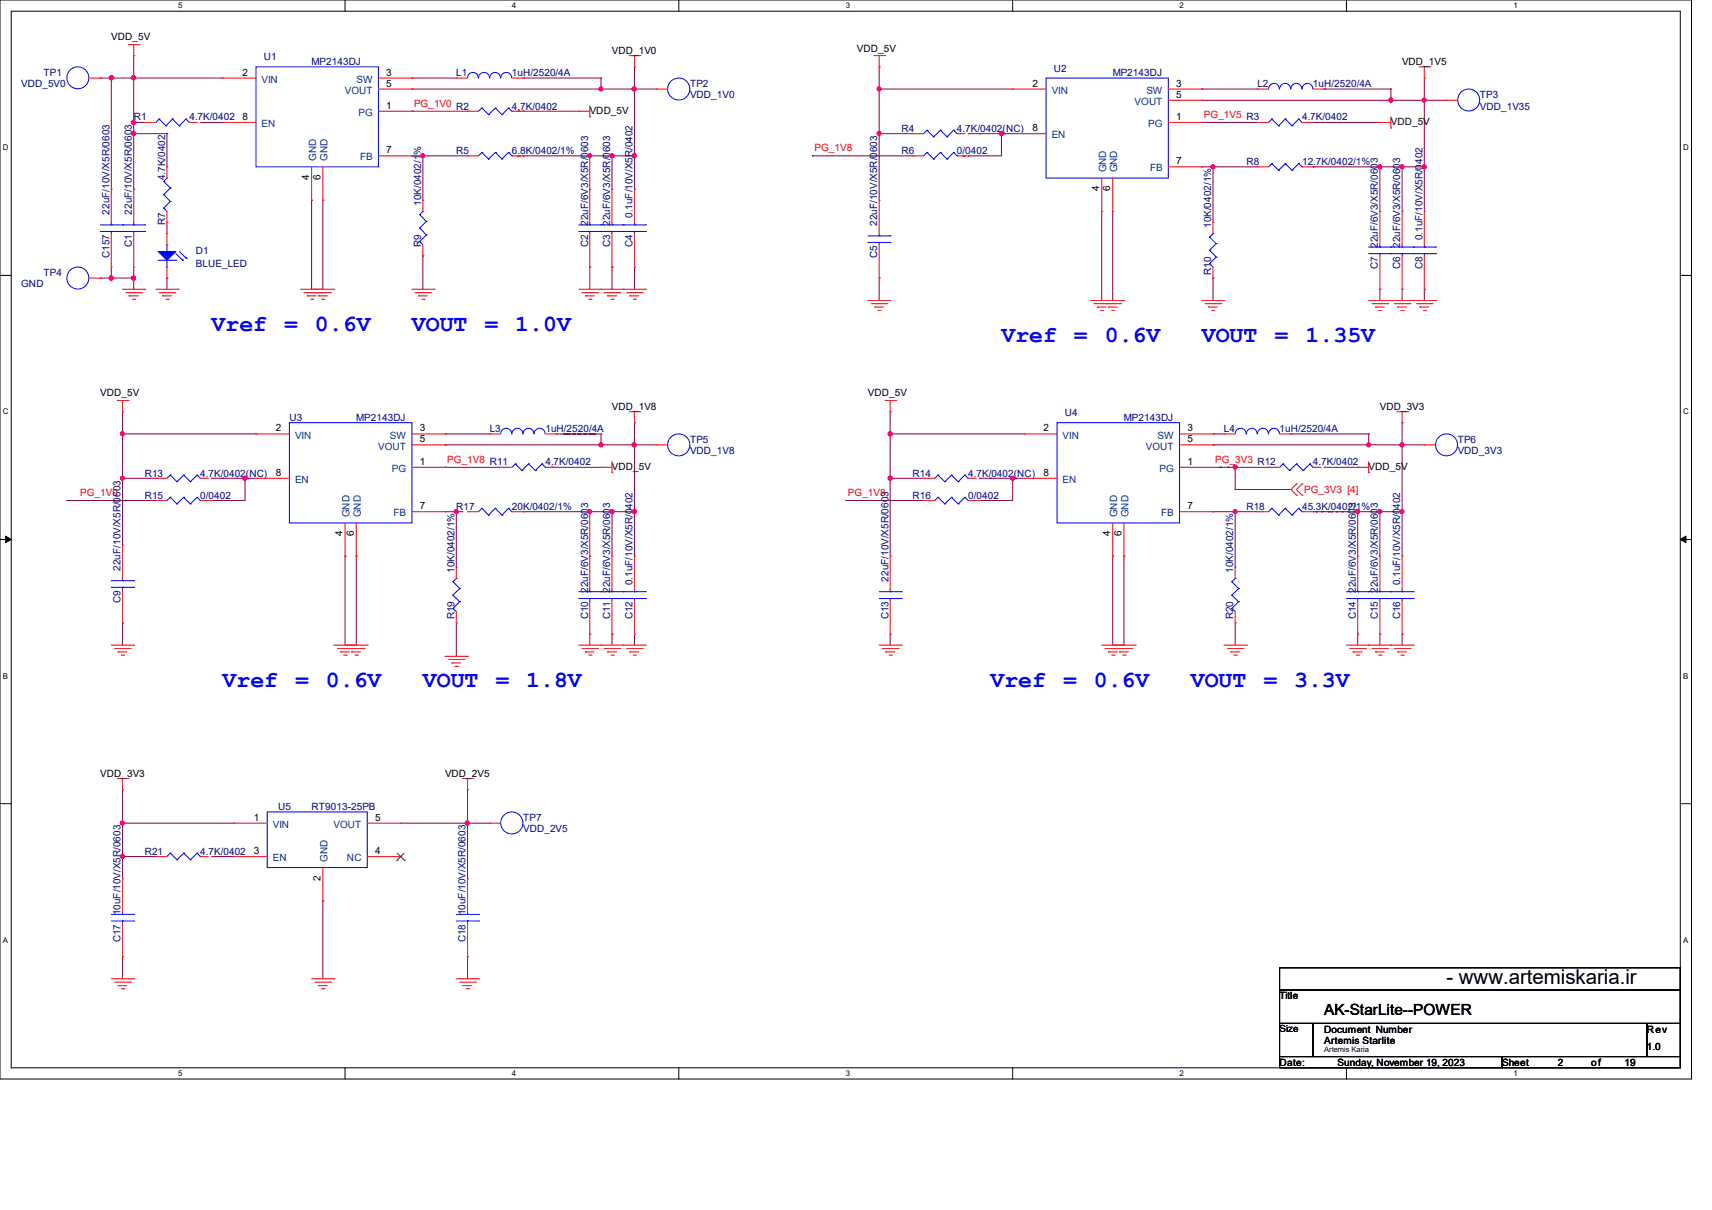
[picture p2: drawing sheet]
<svg xmlns="http://www.w3.org/2000/svg" width="297mm" height="210mm" viewBox="0 0 297 210" stroke-linecap="round" stroke-linejoin="round" font-family="sans-serif">
<path d="M0 0h293.5v187.3h-293.5zM1.9 1.9h289.6v183.4h-289.6z" fill="none" stroke="#000" stroke-width=".17"/>
<g fill="#fff">
<path d="M30.9 .2h.8v1.5h-.8z"/>
<path d="M30.9 185.5h.8v1.6h-.8z"/>
</g>
<path d="M59.9 0v1.9M59.9 185.3v2" fill="none" stroke="#000" stroke-width=".17"/>
<g fill="#fff">
<path d="M88.8 .2h.8v1.5h-.8z"/>
<path d="M88.8 185.5h.8v1.6h-.8z"/>
</g>
<path d="M117.8 0v1.9M117.8 185.3v2" fill="none" stroke="#000" stroke-width=".17"/>
<g fill="#fff">
<path d="M146.7 .2h.8v1.5h-.8z"/>
<path d="M146.7 185.5h.8v1.6h-.8z"/>
</g>
<path d="M175.7 0v1.9M175.7 185.3v2" fill="none" stroke="#000" stroke-width=".17"/>
<g fill="#fff">
<path d="M204.6 .2h.8v1.5h-.8z"/>
<path d="M204.6 185.5h.8v1.6h-.8z"/>
</g>
<path d="M233.6 0v1.9M233.6 185.3v2" fill="none" stroke="#000" stroke-width=".17"/>
<g fill="#fff">
<path d="M262.6 .2h.7v1.5h-.7z"/>
<path d="M262.6 185.5h.7v1.6h-.7z"/>
<path d="M.5 24.8h1v1.6h-1z"/>
<path d="M292 24.8h1v1.6h-1z"/>
<path d="M.5 70.7h1v1.5h-1z"/>
<path d="M292 70.7h1v1.5h-1z"/>
</g>
<path d="M0 47.8h1.9M291.5 47.8h2" fill="none" stroke="#000" stroke-width=".17"/>
<g fill="#fff">
<path d="M.5 116.5h.9v1.6h-.9z"/>
<path d="M292 116.5h.9v1.6h-.9z"/>
</g>
<path d="M0 93.6h1.9M291.5 93.6h2" fill="none" stroke="#000" stroke-width=".17"/>
<path d="M1 93l.9 .6-.9 .6zM291.5 93.6l1-.6v1.2z" fill="#000" stroke="#000" stroke-width=".17"/>
<g fill="#fff">
<path d="M.5 162.4h.9v1.5h-.9z"/>
<path d="M292 162.4h.9v1.5h-.9z"/>
</g>
<path d="M0 139.5h1.9M291.5 139.5h2M222 168h69.5v3.8h-69.5zM222 171.8h69.5v5.8h-69.5zM222 177.6h5.8v5.8h-5.8zM227.8 177.6h57.9v5.8h-57.9zM285.7 177.6h5.8v5.8h-5.8zM222 183.4h38.6v1.9h-38.6zM260.6 183.4h30.9v1.9h-30.9z" fill="none" stroke="#000" stroke-width=".17"/>
<g fill="none" stroke="#800040" stroke-width=".17">
<path d="M17.4 13.5h21.2M19.3 13.5h.1M19.3 13.5v19.4M23.2 13.5h.1M23.2 9.7h.1M23.2 9.7v23.2M71.5 19.3h.1M71.5 13.5h.1M71.5 15.5h.1M71.5 13.5h7.7M71.5 15.5h42.4M71.5 19.3h9.6"/>
<path d="M90.8 19.3h.1M90.8 13.5h.1M90.8 13.5h13.5M90.8 19.3h9.6M104.3 15.5h.1M104.3 13.5h.1M104.3 13.5v2M110.1 11.6h.1M110.1 15.5h.1M110.1 11.6v21.3M152.5 15.5h.1M152.5 11.6h.1"/>
<path d="M152.5 15.5h23.2M152.5 11.6v23.2M208.5 15.5h.1M208.5 17.4h.1M208.5 15.5h9.6M208.5 17.4h42.5M229.7 15.5h.1M229.7 15.5h11.6M241.3 17.4h.1M241.3 15.5h.1M241.3 15.5v1.9M247.1 13.5h.1"/>
<path d="M247.1 17.4h.1M247.1 13.5v23.2M23.2 21.3h.1M23.2 23.2h.1M23.2 32.9h.1M23.2 23.2h5.8M23.2 21.3h1.9M29 38.6h.1M29 23.2h.1M29 23.2v5.8M29 38.6v2M34.8 21.3h.1"/>
<path d="M34.8 21.3h3.8M54.1 34.8h.1M54.1 34.8v15.4M56 34.8h.1M56 34.8v15.4M71.5 27.1h.1M71.5 27.1h9.6M73.4 27.1h.1M73.4 27.1v7.7M90.8 27.1h.1M90.8 27.1h19.3M102.3 27.1h.1"/>
<path d="M102.3 27.1v5.8M106.2 27.1h.1M106.2 27.1v5.8M110.1 27.1h.1M140.9 27.1h.1M140.9 27.1h17.4M152.5 23.2h.1M152.5 23.2h5.8M168 23.2h.1M168 27.1h.1M168 23.2h7.6M173.7 23.2h.1"/>
<path d="M173.7 23.2v3.9h-5.7M191.1 36.7h.1M191.1 36.7v15.5M193 36.7h.1M193 36.7v15.5M208.5 29h.1M208.5 21.3h.1M208.5 29h9.6M208.5 21.3h9.6M210.4 29h.1M210.4 29v9.6M227.8 29h.1"/>
<path d="M227.8 21.3h.1M227.8 29h19.3M227.8 21.3h11.6M239.4 29h.1M239.4 29v7.7M243.2 29h.1M243.2 29v7.7M247.1 29h.1M17.4 48.3h5.8M19.3 48.3h.1M19.3 46.4v1.9M23.2 48.3h.1"/>
<path d="M23.2 50.2h.1M23.2 46.4v3.8M29 48.3h.1M29 48.3v1.9M73.4 44.4h.1M73.4 44.4v5.8M102.3 46.4h.1M102.3 46.4v3.8M106.2 46.4h.1M106.2 46.4v3.8M110.1 46.4h.1M110.1 46.4v3.8"/>
<path d="M152.5 48.3h.1M152.5 48.3v3.9M210.4 48.3h.1M210.4 48.3v3.9M239.4 50.2h.1M239.4 50.2v2M243.2 50.2h.1M243.2 50.2v2M247.1 50.2h.1M247.1 50.2v2M21.3 75.3h.1M21.3 71.5h.1"/>
<path d="M21.3 75.3h23.1M21.3 71.5v23.1M77.2 77.2h.1M77.2 75.3h.1M77.2 75.3h7.8M77.2 77.2h36.7M96.5 75.3h.1M96.5 75.3h7.8M104.3 77.2h.1M104.3 75.3h.1M104.3 75.3v1.9M110.1 73.4h.1"/>
<path d="M110.1 77.2h.1M110.1 73.4v23.1M154.4 75.3h.1M154.4 71.5h.1M154.4 75.3h23.2M154.4 71.5v25M210.4 75.3h.1M210.4 77.2h.1M210.4 75.3h1.9M210.4 77.2h36.7M223.9 75.3h.1M223.9 75.3h13.5"/>
<path d="M237.4 77.2h.1M237.4 75.3h.1M237.4 75.3v1.9M243.2 73.4h.1M243.2 77.2h.1M243.2 73.4v23.1M11.6 86.9h.1M11.6 86.9h15.5M21.3 83h.1M21.3 83h5.8M36.7 86.9h.1M36.7 83h.1"/>
<path d="M36.7 83h7.7M42.5 83h.1M42.5 83v3.9h-5.8M59.9 96.5h.1M59.9 96.5v15.5M61.8 96.5h.1M61.8 96.5v15.5M77.2 88.8h.1M77.2 81.1h.1M77.2 88.8h3.2M77.2 81.1h9.7M79.2 88.8h.1"/>
<path d="M79.2 88.8v9.7M90.8 88.8h.1M90.8 88.8h19.3M96.5 81.1h.1M96.5 81.1h7.8M102.3 88.8h.1M102.3 88.8v7.7M106.2 88.8h.1M106.2 88.8v7.7M110.1 88.8h.1M146.7 86.9h.1M146.7 86.9h13.5"/>
<path d="M154.4 83h.1M154.4 83h5.8M169.9 86.9h.1M169.9 83h.1M169.9 83h7.6M175.7 83h.1M175.7 83v3.9h-5.8M193 96.5h.1M193 96.5v15.5M195 96.5h.1M195 96.5v15.5M210.4 88.8h.1"/>
<path d="M210.4 81.1h3.9M210.4 88.8h7.7M214.3 88.8h.1M214.3 81.1h.1M214.3 85h.1M214.3 81.1v3.9M214.3 88.8v9.7M214.3 81.1h5.8M214.3 85h9.6M220.1 81.1h.1M223.9 85h.1M227.8 88.8h.1"/>
<path d="M227.8 88.8h7.7M229.7 81.1h.1M229.7 81.1h6M235.5 88.8h.1M235.5 88.8h7.7M235.5 88.8v7.7M239.4 88.8h.1M239.4 88.8v7.7M243.2 88.8h.1M21.3 108.1h.1M21.3 108.1v3.9M79.2 108.1h.1"/>
<path d="M79.2 108.1v5.8M102.3 110.1h.1M102.3 110.1v1.9M106.2 110.1h.1M106.2 110.1v1.9M110.1 110.1h.1M110.1 110.1v1.9M154.4 110.1h.1M154.4 110.1v1.9M214.3 108.1h.1M214.3 108.1v3.9M235.5 110.1h.1"/>
<path d="M235.5 110.1v1.9M239.4 110.1h.1M239.4 110.1v1.9M243.2 110.1h.1M243.2 110.1v1.9M21.3 137.1h.1M21.3 137.1v15.4M81.1 137.1h.1M81.1 137.1v15.4M21.3 148.7h.1M21.3 142.9h.1M21.3 148.7h5.8"/>
<path d="M21.3 142.9h19.3M27.1 148.7h.1M36.7 148.7h3.9M40.6 148.7h.1M56 156.4h.1M56 156.4v13.5M69.5 142.9h15.5M81.1 142.9h.1M21.3 166h.1M21.3 166v3.9M81.1 166h.1M81.1 166v3.9"/>
</g>
<g fill="#f0f" stroke="#f0f" stroke-width=".17">
<circle cx="23.2" cy="13.5" r=".38"/>
<circle cx="23.2" cy="21.2" r=".38"/>
<circle cx="73.3" cy="27" r=".36"/>
<circle cx="110" cy="27" r=".38"/>
<circle cx="102.3" cy="27" r=".36"/>
<circle cx="106.2" cy="27" r=".38"/>
<circle cx="104.2" cy="15.4" r=".36"/>
<circle cx="154.4" cy="75.3" r=".38"/>
<circle cx="214.3" cy="88.8" r=".36"/>
<circle cx="243.2" cy="77.2" r=".36"/>
<circle cx="243.2" cy="88.8" r=".36"/>
<circle cx="154.4" cy="83" r=".38"/>
<circle cx="239.4" cy="88.8" r=".36"/>
<circle cx="237.4" cy="77.2" r=".36"/>
<circle cx="175.7" cy="83" r=".36"/>
<circle cx="21.2" cy="83" r=".36"/>
<circle cx="21.2" cy="75.3" r=".36"/>
<circle cx="79.1" cy="88.8" r=".36"/>
<circle cx="110" cy="88.8" r=".38"/>
<circle cx="106.2" cy="88.8" r=".38"/>
<circle cx="104.2" cy="77.2" r=".36"/>
<circle cx="42.5" cy="83" r=".38"/>
<circle cx="152.5" cy="15.4" r=".36"/>
<circle cx="210.4" cy="29" r=".36"/>
<circle cx="247.1" cy="29" r=".36"/>
<circle cx="247.1" cy="17.4" r=".36"/>
<circle cx="243.2" cy="29" r=".36"/>
<circle cx="152.5" cy="23.2" r=".36"/>
<circle cx="239.4" cy="29" r=".36"/>
<circle cx="241.3" cy="17.4" r=".38"/>
<circle cx="173.7" cy="23.2" r=".38"/>
<circle cx="102.3" cy="88.8" r=".36"/>
<circle cx="235.5" cy="88.8" r=".38"/>
<circle cx="21.2" cy="148.6" r=".36"/>
<circle cx="21.2" cy="142.9" r=".36"/>
<circle cx="81.1" cy="142.9" r=".38"/>
<circle cx="110" cy="15.4" r=".38"/>
<circle cx="110" cy="77.2" r=".38"/>
<circle cx="23.2" cy="48.3" r=".38"/>
<circle cx="214.3" cy="81.1" r=".36"/>
<circle cx="23.2" cy="23.2" r=".38"/>
<circle cx="19.3" cy="48.3" r=".38"/>
<circle cx="19.3" cy="13.5" r=".38"/>
</g>
<g fill="none" stroke="#f00" stroke-width=".17">
<path d="M15.5 13.5h1.9M17.4 13.5h.1M22.2 7.7h1.9M23.2 9.7h.1M23.2 7.7v2M24.1 7.7h.1M38.6 13.5h.1M38.6 13.5h5.8M65.7 19.3h5.8M65.7 15.5h5.8M65.7 13.5h5.8M71.5 19.3h.1"/>
<path d="M71.5 13.5h.1M71.5 15.5h.1M79.2 13.5h1.9M79.2 13.5h.1M81.1 19.3h.1M81.1 19.3h1.9M88.8 19.3h2M88.8 13.5h2M90.8 19.3h.1M90.8 13.5h.1M100.4 19.3h.1M100.4 19.3h1.9"/>
<path d="M102.3 18.4v1.9M109.1 9.7h1.9M110.1 11.6h.1M110.1 9.7v1.9M111 9.7h.1M113.9 15.5h.1M113.9 15.5h1.9M151.6 9.7h1.9M152.5 11.6h.1M152.5 9.7v1.9M153.5 9.7h.1M175.7 15.5h.1"/>
<path d="M175.7 15.5h5.8M202.7 15.5h5.8M202.7 17.4h5.8M208.5 15.5h.1M208.5 17.4h.1M218.1 15.5h2M218.1 15.5h.1M227.8 15.5h1.9M229.7 15.5h.1M246.1 11.6h2M247.1 13.5h.1M247.1 11.6v1.9"/>
<path d="M248.1 11.6h.1M251 17.4h.1M251 17.4h1.9M19.3 32.9h.1M19.3 32.9v5.7M23.2 32.9h.1M23.2 32.9v5.7M25.1 21.3h.1M25.1 21.3h2M29 38.6h.1M29 29h.1M29 29v1.9"/>
<path d="M29 36.7v1.9M32.9 21.3h1.4M34.8 21.3h.1M38.6 21.3h.1M38.6 21.3h5.8M54.1 34.8h.1M54.1 29v5.8M56 34.8h.1M56 29v5.8M65.7 27.1h5.8M71.5 27.1h.1M73.4 34.8h.1"/>
<path d="M73.4 34.8v1.9M81.1 27.1h.1M81.1 27.1h1.9M88.8 27.1h2M90.8 27.1h.1M102.3 20.3h.1M102.3 32.9h.1M102.3 32.9v5.7M106.2 32.9h.1M106.2 32.9v5.7M110.1 32.9h.1M110.1 32.9v5.7"/>
<path d="M152.5 34.8h.1M152.5 34.8v5.8M158.3 23.2h.1M158.3 27.1h.1M158.3 23.2h1.9M158.3 27.1h1.9M166 23.2h1.5M166 27.1h2M168 23.2h.1M168 27.1h.1M175.7 23.2h.1M175.7 23.2h5.8"/>
<path d="M191.1 36.7h.1M191.1 30.9v5.8M193 36.7h.1M193 30.9v5.8M202.7 21.3h5.8M202.7 29h5.8M208.5 21.3h.1M208.5 29h.1M210.4 38.6h.1M210.4 38.6v2M218.1 29h.1M218.1 21.3h.1"/>
<path d="M218.1 21.3h2M218.1 29h2M225.9 29h1.9M225.9 21.3h1.9M227.8 29h.1M227.8 21.3h.1M239.4 21.3h.1M239.4 36.7h.1M239.4 21.3h1.9M239.4 36.7v5.8M241.3 22.2h.1M241.3 20.3v1.9"/>
<path d="M243.2 36.7h.1M243.2 36.7v5.8M247.1 36.7h.1M247.1 36.7v5.8M15.5 48.3h1.9M17.4 48.3h.1M19.3 46.4h.1M19.3 40.6v5.8M21.3 50.2h3.8M21.8 50.8h2.8M22.4 51.4h.1M22.4 51.4h1.6"/>
<path d="M23 51.9h.4M23.2 46.4h.1M23.2 40.6v5.8M23.4 51.9h.1M24.6 50.8h.1M25.1 50.2h.1M27.1 50.2h3.8M27.6 50.8h2.7M28.2 51.4h.1M28.2 51.4h1.6M28.8 51.9h.4M29 48.3h.1"/>
<path d="M29 40.6h.1M29 40.6v1.9M29 46.4v1.9M29.2 51.9h.1M30.3 50.8h.1M30.9 50.2h.1M52.2 50.2h5.7M52.7 50.8h4.7M53.3 51.4h.1M53.3 51.4h1.5M53.9 51.9h.4M54.3 51.9h.1"/>
<path d="M55.2 51.4h.1M55.2 51.4h1.6M55.4 50.8h.1M55.8 51.9h.4M56 50.2h.1M56.2 51.9h.1M57.4 50.8h.1M57.9 50.2h.1M71.5 50.2h3.8M72 50.8h2.7M72.6 51.4h.1M72.6 51.4h1.5"/>
<path d="M73.2 51.9h.4M73.4 44.4h.1M73.4 42.5v1.9M73.6 51.9h.1M74.7 50.8h.1M75.3 50.2h.1M100.4 50.2h11.6M101 50.8h2.7M101.6 51.4h.1M101.6 51.4h1.5M102.2 51.9h.3M102.3 46.4h.1"/>
<path d="M102.3 40.6v5.8M102.5 51.9h.1M103.7 50.8h.1M104.3 50.2h.1M104.8 50.8h2.7M105.4 51.4h.1M105.4 51.4h1.6M106 51.9h.4M106.2 46.4h.1M106.2 40.6v5.8M106.4 51.9h.1M107.5 50.8h.1"/>
<path d="M108.1 50.2h.1M108.7 50.8h2.7M109.3 51.4h.1M109.3 51.4h1.5M109.9 51.9h.3M110.1 46.4h.1M110.1 40.6v5.8M110.2 51.9h.1M111.4 50.8h.1M112 50.2h.1M150.6 52.2h3.8M151.2 52.7h2.7"/>
<path d="M151.8 53.3h.1M151.8 53.3h1.5M152.3 53.9h.4M152.5 48.3h.1M152.5 42.5v5.8M152.7 53.9h.1M153.9 52.7h.1M154.4 52.2h.1M189.2 52.2h5.8M189.8 52.7h4.6M190.4 53.3h.1M190.4 53.3h1.5"/>
<path d="M190.9 53.9h.4M191.3 53.9h.1M192.3 53.3h.1M192.3 53.3h1.5M192.5 52.7h.1M192.9 53.9h.4M193 52.2h.1M193.3 53.9h.1M194.4 52.7h.1M195 52.2h.1M208.5 52.2h3.8M209.1 52.7h2.7"/>
<path d="M209.7 53.3h.1M209.7 53.3h1.5M210.2 53.9h.4M210.4 48.3h.1M210.4 46.4v1.9M210.6 53.9h.1M211.8 52.7h.1M212.3 52.2h.1M237.4 52.2h11.6M238 52.7h2.7M238.6 53.3h.1M238.6 53.3h1.6"/>
<path d="M239.2 53.9h.4M239.4 50.2h.1M239.4 44.4v5.8M239.6 53.9h.1M240.7 52.7h.1M241.3 52.2h.1M241.9 52.7h2.7M242.5 53.3h.1M242.5 53.3h1.5M243 53.9h.5M243.2 50.2h.1M243.2 44.4v5.8"/>
<path d="M243.5 53.9h.1M244.6 52.7h.1M245.2 52.2h.1M245.7 52.7h2.8M246.3 53.3h.1M246.3 53.3h1.6M246.9 53.9h.4M247.1 50.2h.1M247.1 44.4v5.8M247.3 53.9h.1M248.5 52.7h.1M249 52.2h.1"/>
<path d="M20.3 69.5h1.9M21.3 71.5h.1M21.3 69.5v2M22.2 69.5h.1M44.4 75.3h.1M44.4 75.3h5.8M71.5 75.3h5.7M71.5 77.2h5.7M77.2 75.3h.1M77.2 77.2h.1M85 75.3h1.9M85 75.3h.1"/>
<path d="M94.6 75.3h2M96.5 75.3h.1M109.1 71.5h1.9M110.1 73.4h.1M110.1 71.5v1.9M111 71.5h.1M113.9 77.2h.1M113.9 77.2h1.9M153.5 69.5h1.9M154.4 71.5h.1M154.4 69.5v2M155.4 69.5h.1"/>
<path d="M177.6 75.3h.1M177.6 75.3h5.8M204.6 75.3h5.8M204.6 77.2h5.8M210.4 75.3h.1M210.4 77.2h.1M212.3 75.3h2M212.3 75.3h.1M222 75.3h1.9M223.9 75.3h.1M242.3 71.5h1.9M243.2 73.4h.1"/>
<path d="M243.2 71.5v1.9M244.2 71.5h.1M247.1 77.2h.1M247.1 77.2h1.9M21.3 94.6h.1M21.3 94.6v5.8M27.1 83h1.9M27.1 83h.1M27.1 86.9h1.9M27.1 86.9h.1M34.8 83h1.4M34.8 86.9h1.9"/>
<path d="M36.7 83h.1M36.7 86.9h.1M44.4 83h.1M44.4 83h5.8M59.9 96.5h.1M59.9 90.8v5.7M61.8 96.5h.1M61.8 90.8v5.7M71.5 81.1h5.7M71.5 88.8h5.7M77.2 81.1h.1M77.2 88.8h.1"/>
<path d="M79.2 98.5h.1M79.2 98.5v1.9M81.1 88.8h1.9M81.1 88.8h.1M86.9 81.1h1.9M86.9 81.1h.1M88.8 88.8h2M90.8 88.8h.1M94.6 81.1h1.9M96.5 81.1h.1M102.3 96.5h.1M102.3 96.5v5.8"/>
<path d="M104.3 81.1h.1M104.3 81.1h1.9M106.2 82h.1M106.2 96.5h.1M106.2 80.1v1.9M106.2 96.5v5.8M110.1 96.5h.1M110.1 96.5v5.8M154.4 96.5h.1M154.4 96.5v5.8M160.2 83h2M160.2 83h.1"/>
<path d="M160.2 86.9h2M160.2 86.9h.1M168 83h1.4M168 86.9h1.9M169.9 83h.1M169.9 86.9h.1M177.6 83h.1M177.6 83h5.8M193 96.5h.1M193 90.8v5.7M195 96.5h.1M195 90.8v5.7"/>
<path d="M204.6 81.1h5.8M204.6 88.8h5.8M210.4 81.1h.1M210.4 88.8h.1M214.3 98.5h.1M214.3 98.5v1.9M218.1 88.8h2M218.1 88.8h.1M220.1 81.1h1.9M220.1 81.1h.1M224.9 84h.1M224.9 85.9h.1"/>
<path d="M224.9 84l-1 1 1 .9M225.9 85.9h.1M225.9 84h.1M225.9 88.8h1.9M225.9 84l-1 1 1 .9M227.8 81.1h1.4M227.8 88.8h.1M229.7 81.1h.1M235.5 81.1h.1M235.5 96.5h.1M235.5 81.1h1.9M235.5 96.5v5.8"/>
<path d="M237.4 82h.1M237.4 80.1v1.9M239.4 96.5h.1M239.4 96.5v5.8M243.2 96.5h.1M243.2 96.5v5.8M19.3 112h3.9M19.9 112.6h2.7M20.5 113.2h.1M20.5 113.2h1.5M21 113.7h.5M21.3 108.1h.1"/>
<path d="M21.3 102.3v5.8M21.5 113.7h.1M22.6 112.6h.1M23.2 112h.1M57.9 112h5.8M58.5 112.6h4.7M59.1 113.2h.1M59.1 113.2h1.5M59.6 113.7h.5M60.1 113.7h.1M61 113.2h.1M61 113.2h1.6"/>
<path d="M61.2 112.6h.1M61.6 113.7h.4M61.8 112h.1M62 113.7h.1M63.2 112.6h.1M63.7 112h.1M77.2 113.9h3.9M77.8 114.5h2.7M78.4 115.1h.1M78.4 115.1h1.5M79 115.7h.4M79.2 108.1h.1"/>
<path d="M79.2 106.2v1.9M79.4 115.7h.1M80.5 114.5h.1M81.1 113.9h.1M100.4 112h11.6M101 112.6h2.7M101.6 113.2h.1M101.6 113.2h1.5M102.2 113.7h.3M102.3 110.1h.1M102.3 104.3v5.8M102.5 113.7h.1"/>
<path d="M103.7 112.6h.1M104.3 112h.1M104.8 112.6h2.7M105.4 113.2h.1M105.4 113.2h1.6M106 113.7h.4M106.2 110.1h.1M106.2 104.3v5.8M106.4 113.7h.1M107.5 112.6h.1M108.1 112h.1M108.7 112.6h2.7"/>
<path d="M109.3 113.2h.1M109.3 113.2h1.5M109.9 113.7h.3M110.1 110.1h.1M110.1 104.3v5.8M110.2 113.7h.1M111.4 112.6h.1M112 112h.1M152.5 112h3.9M153.1 112.6h2.7M153.7 113.2h.1M153.7 113.2h1.5"/>
<path d="M154.3 113.7h.3M154.4 110.1h.1M154.4 104.3v5.8M154.6 113.7h.1M155.8 112.6h.1M156.4 112h.1M191.1 112h5.8M191.7 112.6h4.6M192.3 113.2h.1M192.3 113.2h1.5M192.9 113.7h.4M193.3 113.7h.1"/>
<path d="M194.2 113.2h.1M194.2 113.2h1.5M194.4 112.6h.1M194.8 113.7h.4M195 112h.1M195.2 113.7h.1M196.3 112.6h.1M196.9 112h.1M212.3 112h3.9M212.9 112.6h2.7M213.5 113.2h.1M213.5 113.2h1.6"/>
<path d="M214.1 113.7h.4M214.3 108.1h.1M214.3 106.2v1.9M214.5 113.7h.1M215.6 112.6h.1M216.2 112h.1M233.6 112h11.6M234.2 112.6h2.7M234.7 113.2h.1M234.7 113.2h1.6M235.3 113.7h.4M235.5 110.1h.1"/>
<path d="M235.5 104.3v5.8M235.7 113.7h.1M236.9 112.6h.1M237.4 112h.1M238 112.6h2.7M238.6 113.2h.1M238.6 113.2h1.6M239.2 113.7h.4M239.4 110.1h.1M239.4 104.3v5.8M239.6 113.7h.1M240.7 112.6h.1"/>
<path d="M241.3 112h.1M241.9 112.6h2.7M242.5 113.2h.1M242.5 113.2h1.5M243 113.7h.5M243.2 110.1h.1M243.2 104.3v5.8M243.5 113.7h.1M244.6 112.6h.1M245.2 112h.1M20.3 135.1h1.9M21.3 137.1h.1"/>
<path d="M21.3 135.1v2M22.2 135.1h.1M80.1 135.1h1.9M81.1 137.1h.1M81.1 135.1v2M82 135.1h.1M21.3 152.5h.1M21.3 152.5v5.8M27.1 148.7h1.9M27.1 148.7h.1M34.8 148.7h1.4M36.7 148.7h.1"/>
<path d="M40.6 142.9h.1M40.6 148.7h.1M40.6 142.9h5.8M40.6 148.7h5.8M56 156.4h.1M56 150.6v5.8M63.7 142.9h5.8M63.7 148.7h5.8M69.5 148.7h.1M69.5 142.9h.1M81.1 152.5h.1M81.1 152.5v5.8"/>
<path d="M85 142.9h.1M85 142.9h1.9M19.3 169.9h3.9M19.9 170.5h2.7M20.5 171.1h.1M20.5 171.1h1.5M21 171.6h.5M21.3 166h.1M21.3 160.2v5.8M21.5 171.6h.1M22.6 170.5h.1M23.2 169.9h.1"/>
<path d="M54.1 169.9h3.8M54.7 170.5h2.7M55.2 171.1h.1M55.2 171.1h1.6M55.8 171.6h.4M56.2 171.6h.1M57.4 170.5h.1M57.9 169.9h.1M79.2 169.9h3.8M79.8 170.5h2.7M80.3 171.1h.1M80.3 171.1h1.6"/>
<path d="M80.9 171.6h.4M81.1 166h.1M81.1 160.2v5.8M81.3 171.6h.1M82.5 170.5h.1M83 169.9h.1"/>
</g>
<g fill="none" stroke="#00f" stroke-width=".17">
<path d="M44.4 11.6h21.3v17.4h-21.3zM83 13.5a.93 .93 0 0 0-1-.9 .93 .93 0 0 0-.9 .9M83.6 18.8h.1M83.6 18.8l-.6 .5M83.6 18.8l1.2 1.1M84.8 19.9h.1M84.9 13.5a.95 .95 0 0 0-.9-.9 .95 .95 0 0 0-1 .9M85.9 18.8h.1M85.9 18.8l-1.1 1.1M85.9 18.8l1.2 1.1M86.8 13.5a.93 .93 0 0 0-.9-.9 .93 .93 0 0 0-.9 .9M87.1 19.9h.1"/>
<path d="M88.2 18.8h.1M88.2 18.8l-1.1 1.1M88.2 18.8l.6 .5M88.8 13.5a.95 .95 0 0 0-1-.9 .95 .95 0 0 0-.9 .9M88.8 19.3h.1M181.5 13.5h21.2v17.4h-21.2zM220.1 15.5a.93 .93 0 0 1 .9-1 .93 .93 0 0 1 1 1M222 15.5a.95 .95 0 0 1 .9-1 .95 .95 0 0 1 1 1M223.9 15.5a.95 .95 0 0 1 1-1 .95 .95 0 0 1 .9 1M225.9 15.5a.93 .93 0 0 1 .9-1 .93 .93 0 0 1 1 1M17.4 39h7.7M19.3 39h.1"/>
<path d="M19.3 38.6v.4M21.3 39h.1M23.2 39h.1M23.2 38.6v.4M25.1 39h.1M27.6 20.7h.1M27.6 20.7l-.5 .6M27.6 20.7l1.2 1.1M28.4 36.1h.1M28.4 33.8h.1M28.4 31.5h.1M28.4 36.1l.6 .6"/>
<path d="M28.4 33.8l1.1 1.2M28.4 31.5l1.1 1.1M28.8 21.8h.1M29 30.9h.1M29 30.9l-.6 .6M29.5 35h.1M29.5 32.6h.1M29.5 35l-1.1 1.1M29.5 32.6l-1.1 1.2M29.9 20.7h.1M29.9 20.7l-1.1 1.1M29.9 20.7l1.2 1.1"/>
<path d="M31.1 21.8h.1M32.3 20.7h.1M32.3 20.7l-1.2 1.1M32.3 20.7l.6 .6M32.9 21.3h.1M72.8 39.6h.1M72.8 37.3h.1M72.8 39.6l1.2 1.2M72.8 37.3l1.2 1.1M73.4 36.7h.1M73.4 36.7l-.6 .6M74 38.4h.1"/>
<path d="M74 38.4l-1.2 1.2M83.6 26.5h.1M83.6 26.5l-.6 .6M83.6 26.5l1.2 1.1M84.8 27.6h.1M85.9 26.5h.1M85.9 26.5l-1.1 1.1M85.9 26.5l1.2 1.1M87.1 27.6h.1M88.2 26.5h.1M88.2 26.5l-1.1 1.1M88.2 26.5l.6 .6"/>
<path d="M88.8 27.1h.1M100.4 39h11.6M102.3 39h.1M102.3 38.6v.4M104.3 39h.1M106.2 39h.1M106.2 38.6v.4M108.1 39h.1M110.1 39h.1M110.1 38.6v.4M112 39h.1M160.8 22.6h.1"/>
<path d="M160.8 26.5h.1M160.8 22.6l-.6 .6M160.8 22.6l1.2 1.1M160.8 26.5l-.6 .6M160.8 26.5l1.2 1.1M162 23.7h.1M162 27.6h.1M163.2 22.6h.1M163.2 26.5h.1M163.2 22.6l-1.2 1.1M163.2 22.6l1.1 1.1M163.2 26.5l-1.2 1.1"/>
<path d="M163.2 26.5l1.1 1.1M164.3 23.7h.1M164.3 27.6h.1M165.4 22.6h.1M165.4 26.5h.1M165.4 22.6l-1.1 1.1M165.4 22.6l.6 .6M165.4 26.5l-1.1 1.1M165.4 26.5l.6 .6M166 23.2h.1M166 27.1h.1M220.6 28.4h.1"/>
<path d="M220.6 20.7h.1M220.6 28.4l-.5 .6M220.6 28.4l1.2 1.1M220.6 20.7l-.5 .6M220.6 20.7l1.2 1.1M221.8 29.5h.1M221.8 21.8h.1M223 28.4h.1M223 20.7h.1M223 28.4l-1.2 1.1M223 28.4l1.2 1.1M223 20.7l-1.2 1.1"/>
<path d="M223 20.7l1.2 1.1M224.2 29.5h.1M224.2 21.8h.1M225.3 28.4h.1M225.3 20.7h.1M225.3 28.4l-1.1 1.1M225.3 28.4l.6 .6M225.3 20.7l-1.1 1.1M225.3 20.7l.6 .6M225.9 29h.1M225.9 21.3h.1M17.4 40.2h7.7"/>
<path d="M19.3 40.2h.1M19.3 40.2v.4M21.3 40.2h.1M23.2 40.2h.1M23.2 40.2v.4M25.1 40.2h.1M27.4 45.2h3.1M29 42.5h.1M29 46.4h.1M29 42.5v1.1M29 45.2v1.2M30.5 45.2h.1"/>
<path d="M30.5 44l1.2 1.2M31.1 43.6l1.2 1.2M31.7 45.2h.1M31.7 45v.2M32.3 44.8h.1M32.3 44.6v.2M72.8 41.9h.1M72.8 41.9l.6 .6M74 40.8h.1M74 40.8l-1.2 1.1M100.4 40.2h11.6M102.3 40.2h.1"/>
<path d="M102.3 40.2v.4M104.3 40.2h.1M106.2 40.2h.1M106.2 40.2v.4M108.1 40.2h.1M110.1 40.2h.1M110.1 40.2v.4M112 40.2h.1M150.6 42.1h3.8M150.6 40.9h3.8M152.5 42.1h.1M152.5 40.9h.1"/>
<path d="M152.5 40.6v.3M152.5 42.1v.4M154.4 42.1h.1M154.4 40.9h.1M209.8 45.8h.1M209.8 43.4h.1M209.8 41.1h.1M209.8 45.8l.6 .6M209.8 43.4l1.2 1.2M209.8 41.1l1.2 1.2M210.4 40.6h.1M210.4 40.6l-.6 .5"/>
<path d="M211 44.6h.1M211 42.3h.1M211 44.6l-1.2 1.2M211 42.3l-1.2 1.1M237.4 44h11.6M237.4 42.9h11.6M239.4 44h.1M239.4 42.9h.1M239.4 42.5v.4M239.4 44v.4M241.3 44h.1M241.3 42.9h.1"/>
<path d="M243.2 44h.1M243.2 42.9h.1M243.2 42.5v.4M243.2 44v.4M245.2 44h.1M245.2 42.9h.1M247.1 44h.1M247.1 42.9h.1M247.1 42.5v.4M247.1 44v.4M249 44h.1M249 42.9h.1"/>
<path d="M50.2 73.4h21.3v17.4h-21.3zM86.9 75.3a.95 .95 0 0 1 .9-1 .95 .95 0 0 1 1 1M88.8 75.3a.95 .95 0 0 1 1-1 .95 .95 0 0 1 .9 1M90.8 75.3a.93 .93 0 0 1 .9-1 .93 .93 0 0 1 .9 1M92.7 75.3a.95 .95 0 0 1 .9-1 .95 .95 0 0 1 1 1M183.4 73.4h21.2v17.4h-21.2zM214.3 75.3a.95 .95 0 0 1 .9-1 .95 .95 0 0 1 1 1M216.2 75.3a.93 .93 0 0 1 1-1 .93 .93 0 0 1 .9 1M218.1 75.3a.95 .95 0 0 1 1-1 .95 .95 0 0 1 .9 1M220.1 75.3a.93 .93 0 0 1 .9-1 .93 .93 0 0 1 1 1M29.5 82.5h.1M29.5 86.3h.1"/>
<path d="M29.5 82.5l-.5 .5M29.5 82.5l1.2 1.1M29.5 86.3l-.5 .6M29.5 86.3l1.2 1.2M30.7 83.6h.1M30.7 87.5h.1M31.9 82.5h.1M31.9 86.3h.1M31.9 82.5l-1.2 1.1M31.9 82.5l1.1 1.1M31.9 86.3l-1.2 1.2M31.9 86.3l1.1 1.2"/>
<path d="M33 83.6h.1M33 87.5h.1M34.2 82.5h.1M34.2 86.3h.1M34.2 82.5l-1.2 1.1M34.2 82.5l.6 .5M34.2 86.3l-1.2 1.2M34.2 86.3l.6 .6M34.8 83h.1M34.8 86.9h.1M83.6 88.2h.1M83.6 88.2l-.6 .6"/>
<path d="M83.6 88.2l1.2 1.2M84.8 89.4h.1M85.9 88.2h.1M85.9 88.2l-1.1 1.2M85.9 88.2l1.2 1.2M87.1 89.4h.1M88.2 88.2h.1M88.2 88.2l-1.1 1.2M88.2 88.2l.6 .6M88.8 88.8h.1M89.4 80.5h.1M89.4 80.5l-.6 .6"/>
<path d="M89.4 80.5l1.2 1.2M90.6 81.7h.1M91.7 80.5h.1M91.7 80.5l-1.1 1.2M91.7 80.5l1.2 1.2M92.9 81.7h.1M94 80.5h.1M94 80.5l-1.1 1.2M94 80.5l.6 .6M94.6 81.1h.1M162.7 82.5h.1M162.7 86.3h.1"/>
<path d="M162.7 82.5l-.5 .5M162.7 82.5l1.2 1.1M162.7 86.3l-.5 .6M162.7 86.3l1.2 1.2M163.9 83.6h.1M163.9 87.5h.1M165.1 82.5h.1M165.1 86.3h.1M165.1 82.5l-1.2 1.1M165.1 82.5l1.1 1.1M165.1 86.3l-1.2 1.2M165.1 86.3l1.1 1.2"/>
<path d="M166.2 83.6h.1M166.2 87.5h.1M167.4 82.5h.1M167.4 86.3h.1M167.4 82.5l-1.2 1.1M167.4 82.5l.6 .5M167.4 86.3l-1.2 1.2M167.4 86.3l.6 .6M168 83h.1M168 86.9h.1M220.6 88.2h.1M220.6 88.2l-.5 .6"/>
<path d="M220.6 88.2l1.2 1.2M221.8 89.4h.1M222.6 80.5h.1M222.6 80.5l-.6 .6M222.6 80.5l1.1 1.2M223 88.2h.1M223 88.2l-1.2 1.2M223 88.2l1.2 1.2M223.7 81.7h.1M224.2 89.4h.1M224.9 80.5h.1M224.9 80.5l-1.2 1.2"/>
<path d="M224.9 80.5l1.2 1.2M225.3 88.2h.1M225.3 88.2l-1.1 1.2M225.3 88.2l.6 .6M225.9 88.8h.1M226.1 81.7h.1M227.2 80.5h.1M227.2 80.5l-1.1 1.2M227.2 80.5l.6 .6M227.8 81.1h.1M19.3 101.9h3.9M19.3 100.8h3.9"/>
<path d="M21.3 101.9h.1M21.3 100.8h.1M21.3 100.4v.4M21.3 101.9v.4M23.2 101.9h.1M23.2 100.8h.1M78.6 105.6h.1M78.6 103.3h.1M78.6 101h.1M78.6 105.6l.6 .6M78.6 103.3l1.2 1.1M78.6 101l1.2 1.2"/>
<path d="M79.2 100.4h.1M79.2 100.4l-.6 .6M79.8 104.4h.1M79.8 102.2h.1M79.8 104.4l-1.2 1.2M79.8 102.2l-1.2 1.1M100.4 103.9h11.6M100.4 102.7h11.6M102.3 103.9h.1M102.3 102.7h.1M102.3 102.3v.4M102.3 103.9v.4"/>
<path d="M104.3 103.9h.1M104.3 102.7h.1M106.2 103.9h.1M106.2 102.7h.1M106.2 102.3v.4M106.2 103.9v.4M108.1 103.9h.1M108.1 102.7h.1M110.1 103.9h.1M110.1 102.7h.1M110.1 102.3v.4M110.1 103.9v.4"/>
<path d="M112 103.9h.1M112 102.7h.1M152.5 103.9h3.9M152.5 102.7h3.9M154.4 103.9h.1M154.4 102.7h.1M154.4 102.3v.4M154.4 103.9v.4M156.4 103.9h.1M156.4 102.7h.1M213.7 105.6h.1M213.7 103.3h.1"/>
<path d="M213.7 101h.1M213.7 105.6l.6 .6M213.7 103.3l1.2 1.1M213.7 101l1.2 1.2M214.3 100.4h.1M214.3 100.4l-.6 .6M214.9 104.4h.1M214.9 102.2h.1M214.9 104.4l-1.2 1.2M214.9 102.2l-1.2 1.1M233.6 103.9h11.6M233.6 102.7h11.6"/>
<path d="M235.5 103.9h.1M235.5 102.7h.1M235.5 102.3v.4M235.5 103.9v.4M237.4 103.9h.1M237.4 102.7h.1M239.4 103.9h.1M239.4 102.7h.1M239.4 102.3v.4M239.4 103.9v.4M241.3 103.9h.1M241.3 102.7h.1"/>
<path d="M243.2 103.9h.1M243.2 102.7h.1M243.2 102.3v.4M243.2 103.9v.4M245.2 103.9h.1M245.2 102.7h.1M19.3 159.9h3.9M19.3 158.7h3.9M21.3 159.9h.1M21.3 158.7h.1M21.3 158.3v.4M21.3 159.9v.3"/>
<path d="M23.2 159.9h.1M23.2 158.7h.1M29.5 148.1h.1M29.5 148.1l-.5 .6M29.5 148.1l1.2 1.1M30.7 149.2h.1M31.9 148.1h.1M31.9 148.1l-1.2 1.1M31.9 148.1l1.1 1.1M33 149.2h.1M34.2 148.1h.1M34.2 148.1l-1.2 1.1"/>
<path d="M34.2 148.1l.6 .6M34.8 148.7h.1M46.4 140.9h17.3v9.7h-17.3zM79.2 159.9h3.8M79.2 158.7h3.8M81.1 159.9h.1M81.1 158.7h.1M81.1 158.3v.4M81.1 159.9v.3M83 159.9h.1M83 158.7h.1"/>
<circle cx="13.5" cy="13.5" r="1.91"/>
<circle cx="117.8" cy="15.5" r="1.92"/>
<circle cx="254.8" cy="17.4" r="1.91"/>
<circle cx="13.5" cy="48.3" r="1.91"/>
<circle cx="117.8" cy="77.2" r="1.92"/>
<circle cx="251" cy="77.2" r="1.91"/>
<circle cx="88.8" cy="142.8" r="1.92"/>
</g>
<path d="M27.4 43.6h3.1l-1.5 1.6z" fill="#00f" stroke="#00f" stroke-width=".17"/>
<path d="M68.9 149.3h.1M68.9 148.1l1.2 1.2M70.1 148.1l-1.2 1.2M70.1 149.3h.1" fill="none" stroke="#804000" stroke-width=".17"/>
<g font-size="4" fill="#00f">
<text x="36.7" y="57.4">Vref</text>
<text x="49.3" y="57.4">=</text>
<text x="54.6" y="57.4">0.6V</text>
<text x="71.5" y="57.4">VOUT</text>
<text x="84" y="57.4">=</text>
<text x="89.4" y="57.4">1.0V</text>
<text x="173.7" y="59.4">Vref</text>
<text x="186.3" y="59.4">=</text>
<text x="191.7" y="59.4">0.6V</text>
<text x="208.5" y="59.4">VOUT</text>
<text x="221.1" y="59.4">=</text>
<text x="226.5" y="59.4">1.35V</text>
<text x="38.6" y="119.2">Vref</text>
<text x="51.2" y="119.2">=</text>
<text x="56.5" y="119.2">0.6V</text>
<text x="73.4" y="119.2">VOUT</text>
<text x="86" y="119.2">=</text>
<text x="91.3" y="119.2">1.8V</text>
<text x="171.8" y="119.2">Vref</text>
<text x="184.4" y="119.2">=</text>
<text x="189.8" y="119.2">0.6V</text>
<text x="206.6" y="119.2">VOUT</text>
<text x="219.2" y="119.2">=</text>
<text x="224.5" y="119.2">3.3V</text>
</g>
<text font-size="3.6" x="251" y="170.8">- www.artemiskaria.ir</text>
<text font-size="2.7" x="229.7" y="176.1">AK-StarLite--POWER</text>
<g font-size="1.7">
<text x="19.3" y="7">VDD_5V</text>
<text x="106.2" y="9.4">VDD_1V0</text>
<text x="148.7" y="9">VDD_5V</text>
<text x="243.2" y="11.3">VDD_1V5</text>
<text x="42.1" y="13.1">2</text>
<text x="67" y="13.1">3</text>
<text x="67" y="15">5</text>
<text x="179.1" y="15">2</text>
<text x="204" y="15">3</text>
<text x="204" y="17">5</text>
<text x="42.1" y="20.8">8</text>
<text x="67" y="18.9">1</text>
<text x="102.3" y="19.8">VDD_5V</text>
<text x="179.1" y="22.8">8</text>
<text x="204" y="20.8">1</text>
<text x="241.3" y="21.7">VDD_5V</text>
<text x="67" y="26.6">7</text>
<text x="204" y="28.5">7</text>
<text x="53.6" y="31.3" transform="rotate(-90 53.6 31.3)">4</text>
<text x="55.6" y="31.3" transform="rotate(-90 55.6 31.3)">6</text>
<text x="190.7" y="33.2" transform="rotate(-90 190.7 33.2)">4</text>
<text x="192.6" y="33.2" transform="rotate(-90 192.6 33.2)">6</text>
<text x="17.4" y="68.8">VDD_5V</text>
<text x="106.2" y="71.1">VDD_1V8</text>
<text x="150.6" y="68.8">VDD_5V</text>
<text x="239.4" y="71.1">VDD_3V3</text>
<text x="47.9" y="74.9">2</text>
<text x="72.8" y="74.9">3</text>
<text x="72.8" y="76.8">5</text>
<text x="181.1" y="74.9">2</text>
<text x="206" y="74.9">3</text>
<text x="206" y="76.8">5</text>
<text x="47.9" y="82.6">8</text>
<text x="72.8" y="80.7">1</text>
<text x="106.2" y="81.5">VDD_5V</text>
<text x="181.1" y="82.6">8</text>
<text x="206" y="80.7">1</text>
<text x="237.4" y="81.5">VDD_5V</text>
<text x="72.8" y="88.4">7</text>
<text x="206" y="88.4">7</text>
<text x="59.4" y="93.1" transform="rotate(-90 59.4 93.1)">4</text>
<text x="61.4" y="93.1" transform="rotate(-90 61.4 93.1)">6</text>
<text x="192.6" y="93.1" transform="rotate(-90 192.6 93.1)">4</text>
<text x="194.6" y="93.1" transform="rotate(-90 194.6 93.1)">6</text>
<text x="17.4" y="134.8">VDD_3V3</text>
<text x="77.2" y="134.8">VDD_2V5</text>
<text x="44" y="142.4">1</text>
<text x="65.1" y="142.4">5</text>
<text x="44" y="148.2">3</text>
<text x="65.1" y="148.2">4</text>
<text x="55.6" y="152.9" transform="rotate(-90 55.6 152.9)">2</text>
<text x="222" y="173.4">Title</text>
<text x="222" y="179.2">Size</text>
<text x="229.7" y="179.2">Document Number</text>
<text x="285.7" y="179.2">Rev</text>
<text x="222" y="185">Date:</text>
<text x="229.7" y="181.1">Artemis Starlite</text>
<text x="232.1" y="185">Sunday, November 19, 2023</text>
<text x="260.6" y="185">Sheet</text>
<text x="270.2" y="185">2</text>
<text x="276.1" y="185">of</text>
<text x="281.8" y="185">19</text>
<text x="285.7" y="182.3">1.0</text>
</g>
<g font-size="1.7" fill="#000080">
<text x="45.8" y="10.5">U1</text>
<text x="54.1" y="11.3">MP2143DJ</text>
<text x="3.7" y="15.2">VDD_5V0</text>
<text x="7.5" y="13.2">TP1</text>
<text x="79.2" y="13.2">L1</text>
<text x="88.8" y="13.2">1uH/2520/4A</text>
<text x="119.7" y="15.2">TP2</text>
<text x="119.7" y="17.1">VDD_1V0</text>
<text x="182.8" y="12.4">U2</text>
<text x="193" y="13.2">MP2143DJ</text>
<text x="218.1" y="15.2">L2</text>
<text x="227.8" y="15.2">1uH/2520/4A</text>
<text x="256.7" y="17.1">TP3</text>
<text x="23.2" y="20.9">R1</text>
<text x="32.8" y="20.9">4.7K/0402</text>
<text x="79.2" y="19">R2</text>
<text x="88.8" y="19">4.7K/0402</text>
<text x="156.4" y="22.9">R4</text>
<text x="166" y="22.9">4.7K/0402(NC)</text>
<text x="216.2" y="20.9">R3</text>
<text x="225.9" y="20.9">4.7K/0402</text>
<text x="256.7" y="19">VDD_1V35</text>
<text x="79.2" y="26.7">R5</text>
<text x="88.8" y="26.7">6.8K/0402/1%</text>
<text x="156.4" y="26.7">R6</text>
<text x="166" y="26.7">0/0402</text>
<text x="216.2" y="28.7">R8</text>
<text x="225.9" y="28.7">12.7K/0402/1%</text>
<text x="28.7" y="31.3" transform="rotate(-90 28.7 31.3)">4.7K/0402</text>
<text x="73.1" y="35.7" transform="rotate(-90 73.1 35.7)">10K/0402/1%</text>
<text x="19" y="37.3" transform="rotate(-90 19 37.3)">22uF/10V/X5R/0603</text>
<text x="22.9" y="37.3" transform="rotate(-90 22.9 37.3)">22uF/10V/X5R/0603</text>
<text x="28.7" y="39" transform="rotate(-90 28.7 39)">R7</text>
<text x="102" y="39.2" transform="rotate(-90 102 39.2)">22uF/6V3/X5R/0603</text>
<text x="105.9" y="39.2" transform="rotate(-90 105.9 39.2)">22uF/6V3/X5R/0603</text>
<text x="109.7" y="37.8" transform="rotate(-90 109.7 37.8)">0.1uF/10V/X5R/0402</text>
<text x="152.2" y="39.2" transform="rotate(-90 152.2 39.2)">22uF/10V/X5R/0603</text>
<text x="210.1" y="39.6" transform="rotate(-90 210.1 39.6)">10K/0402/1%</text>
<text x="246.8" y="41.7" transform="rotate(-90 246.8 41.7)">0.1uF/10V/X5R/0402</text>
<text x="7.5" y="48">TP4</text>
<text x="19" y="44.8" transform="rotate(-90 19 44.8)">C157</text>
<text x="22.9" y="42.9" transform="rotate(-90 22.9 42.9)">C1</text>
<text x="34" y="44.1">D1</text>
<text x="34" y="46.4">BLUE_LED</text>
<text x="73.1" y="42.9" transform="rotate(-90 73.1 42.9)">R9</text>
<text x="102" y="42.9" transform="rotate(-90 102 42.9)">C2</text>
<text x="105.9" y="42.9" transform="rotate(-90 105.9 42.9)">C3</text>
<text x="109.7" y="42.9" transform="rotate(-90 109.7 42.9)">C4</text>
<text x="152.2" y="44.8" transform="rotate(-90 152.2 44.8)">C5</text>
<text x="210.1" y="47.7" transform="rotate(-90 210.1 47.7)">R10</text>
<text x="239.1" y="46.7" transform="rotate(-90 239.1 46.7)">C7</text>
<text x="239.1" y="43.1" transform="rotate(-90 239.1 43.1)">22uF/6V3/X5R/0603</text>
<text x="242.9" y="46.7" transform="rotate(-90 242.9 46.7)">C6</text>
<text x="242.9" y="43.1" transform="rotate(-90 242.9 43.1)">22uF/6V3/X5R/0603</text>
<text x="246.8" y="46.7" transform="rotate(-90 246.8 46.7)">C8</text>
<text x="3.7" y="49.9">GND</text>
<text x="50.2" y="73.1">U3</text>
<text x="61.8" y="73.1">MP2143DJ</text>
<text x="85" y="75">L3</text>
<text x="94.6" y="75">1uH/2520/4A</text>
<text x="119.7" y="76.9">TP5</text>
<text x="184.7" y="72.3">U4</text>
<text x="195" y="73.1">MP2143DJ</text>
<text x="212.3" y="75">L4</text>
<text x="222" y="75">1uH/2520/4A</text>
<text x="252.9" y="76.9">TP6</text>
<text x="25.1" y="82.7">R13</text>
<text x="34.8" y="82.7">4.7K/0402(NC)</text>
<text x="85" y="80.8">R11</text>
<text x="94.6" y="80.8">4.7K/0402</text>
<text x="119.7" y="78.8">VDD_1V8</text>
<text x="158.3" y="82.7">R14</text>
<text x="168" y="82.7">4.7K/0402(NC)</text>
<text x="218.1" y="80.8">R12</text>
<text x="227.8" y="80.8">4.7K/0402</text>
<text x="252.9" y="78.8">VDD_3V3</text>
<text x="25.1" y="86.6">R15</text>
<text x="34.8" y="86.6">0/0402</text>
<text x="79.2" y="88.5">R17</text>
<text x="88.8" y="88.5">20K/0402/1%</text>
<text x="158.3" y="86.6">R16</text>
<text x="168" y="86.6">0/0402</text>
<text x="216.2" y="88.5">R18</text>
<text x="225.9" y="88.5">45.3K/0402/1%</text>
<text x="20.9" y="99.1" transform="rotate(-90 20.9 99.1)">22uF/10V/X5R/0603</text>
<text x="78.8" y="99.4" transform="rotate(-90 78.8 99.4)">10K/0402/1%</text>
<text x="109.7" y="101.6" transform="rotate(-90 109.7 101.6)">0.1uF/10V/X5R/0402</text>
<text x="154.1" y="101" transform="rotate(-90 154.1 101)">22uF/10V/X5R/0603</text>
<text x="213.9" y="99.4" transform="rotate(-90 213.9 99.4)">10K/0402/1%</text>
<text x="242.9" y="101.6" transform="rotate(-90 242.9 101.6)">0.1uF/10V/X5R/0402</text>
<text x="20.9" y="104.6" transform="rotate(-90 20.9 104.6)">C9</text>
<text x="78.8" y="107.5" transform="rotate(-90 78.8 107.5)">R19</text>
<text x="102" y="107.5" transform="rotate(-90 102 107.5)">C10</text>
<text x="102" y="102.9" transform="rotate(-90 102 102.9)">22uF/6V3/X5R/0603</text>
<text x="105.9" y="107.5" transform="rotate(-90 105.9 107.5)">C11</text>
<text x="105.9" y="102.9" transform="rotate(-90 105.9 102.9)">22uF/6V3/X5R/0603</text>
<text x="109.7" y="107.5" transform="rotate(-90 109.7 107.5)">C12</text>
<text x="154.1" y="107.5" transform="rotate(-90 154.1 107.5)">C13</text>
<text x="213.9" y="107.5" transform="rotate(-90 213.9 107.5)">R20</text>
<text x="235.2" y="107.5" transform="rotate(-90 235.2 107.5)">C14</text>
<text x="235.2" y="102.9" transform="rotate(-90 235.2 102.9)">22uF/6V3/X5R/0603</text>
<text x="239.1" y="107.5" transform="rotate(-90 239.1 107.5)">C15</text>
<text x="239.1" y="102.9" transform="rotate(-90 239.1 102.9)">22uF/6V3/X5R/0603</text>
<text x="242.9" y="107.5" transform="rotate(-90 242.9 107.5)">C16</text>
<text x="48.3" y="140.6">U5</text>
<text x="54.1" y="140.6">RT9013-25PB</text>
<text x="90.8" y="142.5">TP7</text>
<text x="25.1" y="148.3">R21</text>
<text x="34.8" y="148.3">4.7K/0402</text>
<text x="90.8" y="144.5">VDD_2V5</text>
<text x="20.9" y="158.9" transform="rotate(-90 20.9 158.9)">10uF/10V/X5R/0603</text>
<text x="80.8" y="158.9" transform="rotate(-90 80.8 158.9)">10uF/10V/X5R/0603</text>
<text x="20.9" y="163.5" transform="rotate(-90 20.9 163.5)">C17</text>
<text x="80.8" y="163.5" transform="rotate(-90 80.8 163.5)">C18</text>
</g>
<g font-size="1.7" fill="#004080">
<text x="45.4" y="14.4">VIN</text>
<text x="59.8" y="16.3">VOUT</text>
<text x="61.8" y="14.4">SW</text>
<text x="182.5" y="16.3">VIN</text>
<text x="198.9" y="16.3">SW</text>
<text x="45.4" y="22.1">EN</text>
<text x="62.2" y="20.1">PG</text>
<text x="196.8" y="18.2">VOUT</text>
<text x="199.2" y="22.1">PG</text>
<text x="54.9" y="28" transform="rotate(-90 54.9 28)">GND</text>
<text x="56.8" y="28" transform="rotate(-90 56.8 28)">GND</text>
<text x="62.5" y="27.9">FB</text>
<text x="182.5" y="24">EN</text>
<text x="191.9" y="29.9" transform="rotate(-90 191.9 29.9)">GND</text>
<text x="193.8" y="29.9" transform="rotate(-90 193.8 29.9)">GND</text>
<text x="199.5" y="29.8">FB</text>
<text x="51.2" y="76.1">VIN</text>
<text x="67.6" y="76.1">SW</text>
<text x="184.4" y="76.1">VIN</text>
<text x="200.8" y="76.1">SW</text>
<text x="51.2" y="83.8">EN</text>
<text x="65.6" y="78">VOUT</text>
<text x="68" y="81.9">PG</text>
<text x="184.4" y="83.8">EN</text>
<text x="198.8" y="78">VOUT</text>
<text x="201.2" y="81.9">PG</text>
<text x="60.7" y="89.8" transform="rotate(-90 60.7 89.8)">GND</text>
<text x="62.6" y="89.8" transform="rotate(-90 62.6 89.8)">GND</text>
<text x="68.3" y="89.6">FB</text>
<text x="193.8" y="89.8" transform="rotate(-90 193.8 89.8)">GND</text>
<text x="195.8" y="89.8" transform="rotate(-90 195.8 89.8)">GND</text>
<text x="201.5" y="89.6">FB</text>
<text x="47.3" y="143.7">VIN</text>
<text x="57.9" y="143.7">VOUT</text>
<text x="47.3" y="149.5">EN</text>
<text x="56.8" y="149.6" transform="rotate(-90 56.8 149.6)">GND</text>
<text x="60.2" y="149.5">NC</text>
</g>
<g font-size="1.7" fill="#f00">
<text x="71.8" y="18.5">PG_1V0</text>
<text x="208.9" y="20.4">PG_1V5</text>
<text x="141.3" y="26.2">PG_1V8</text>
<text x="77.6" y="80.3">PG_1V8</text>
<text x="210.8" y="80.3">PG_3V3</text>
<text x="13.9" y="86.1">PG_1V0</text>
<text x="147.1" y="86.1">PG_1V8</text>
<text x="226.3" y="85.6">PG_3V3 [4]</text>
</g>
<g font-size="1.4">
<text x="30.9" y="1.4">5</text>
<text x="88.8" y="1.4">4</text>
<text x="146.7" y="1.4">3</text>
<text x="204.6" y="1.4">2</text>
<text x="262.6" y="1.4">1</text>
<text x=".5" y="26.1">D</text>
<text x="292" y="26.1">D</text>
<text x=".5" y="71.9">C</text>
<text x="292" y="71.9">C</text>
<text x=".5" y="117.8">B</text>
<text x="292" y="117.8">B</text>
<text x=".5" y="163.6">A</text>
<text x="292" y="163.6">A</text>
<text x="30.9" y="186.8">5</text>
<text x="88.8" y="186.8">4</text>
<text x="146.7" y="186.8">3</text>
<text x="204.6" y="186.8">2</text>
<text x="262.6" y="186.8">1</text>
</g>
<text font-size="1.3" x="229.7" y="182.7">Artemis Karia</text>
</svg>
